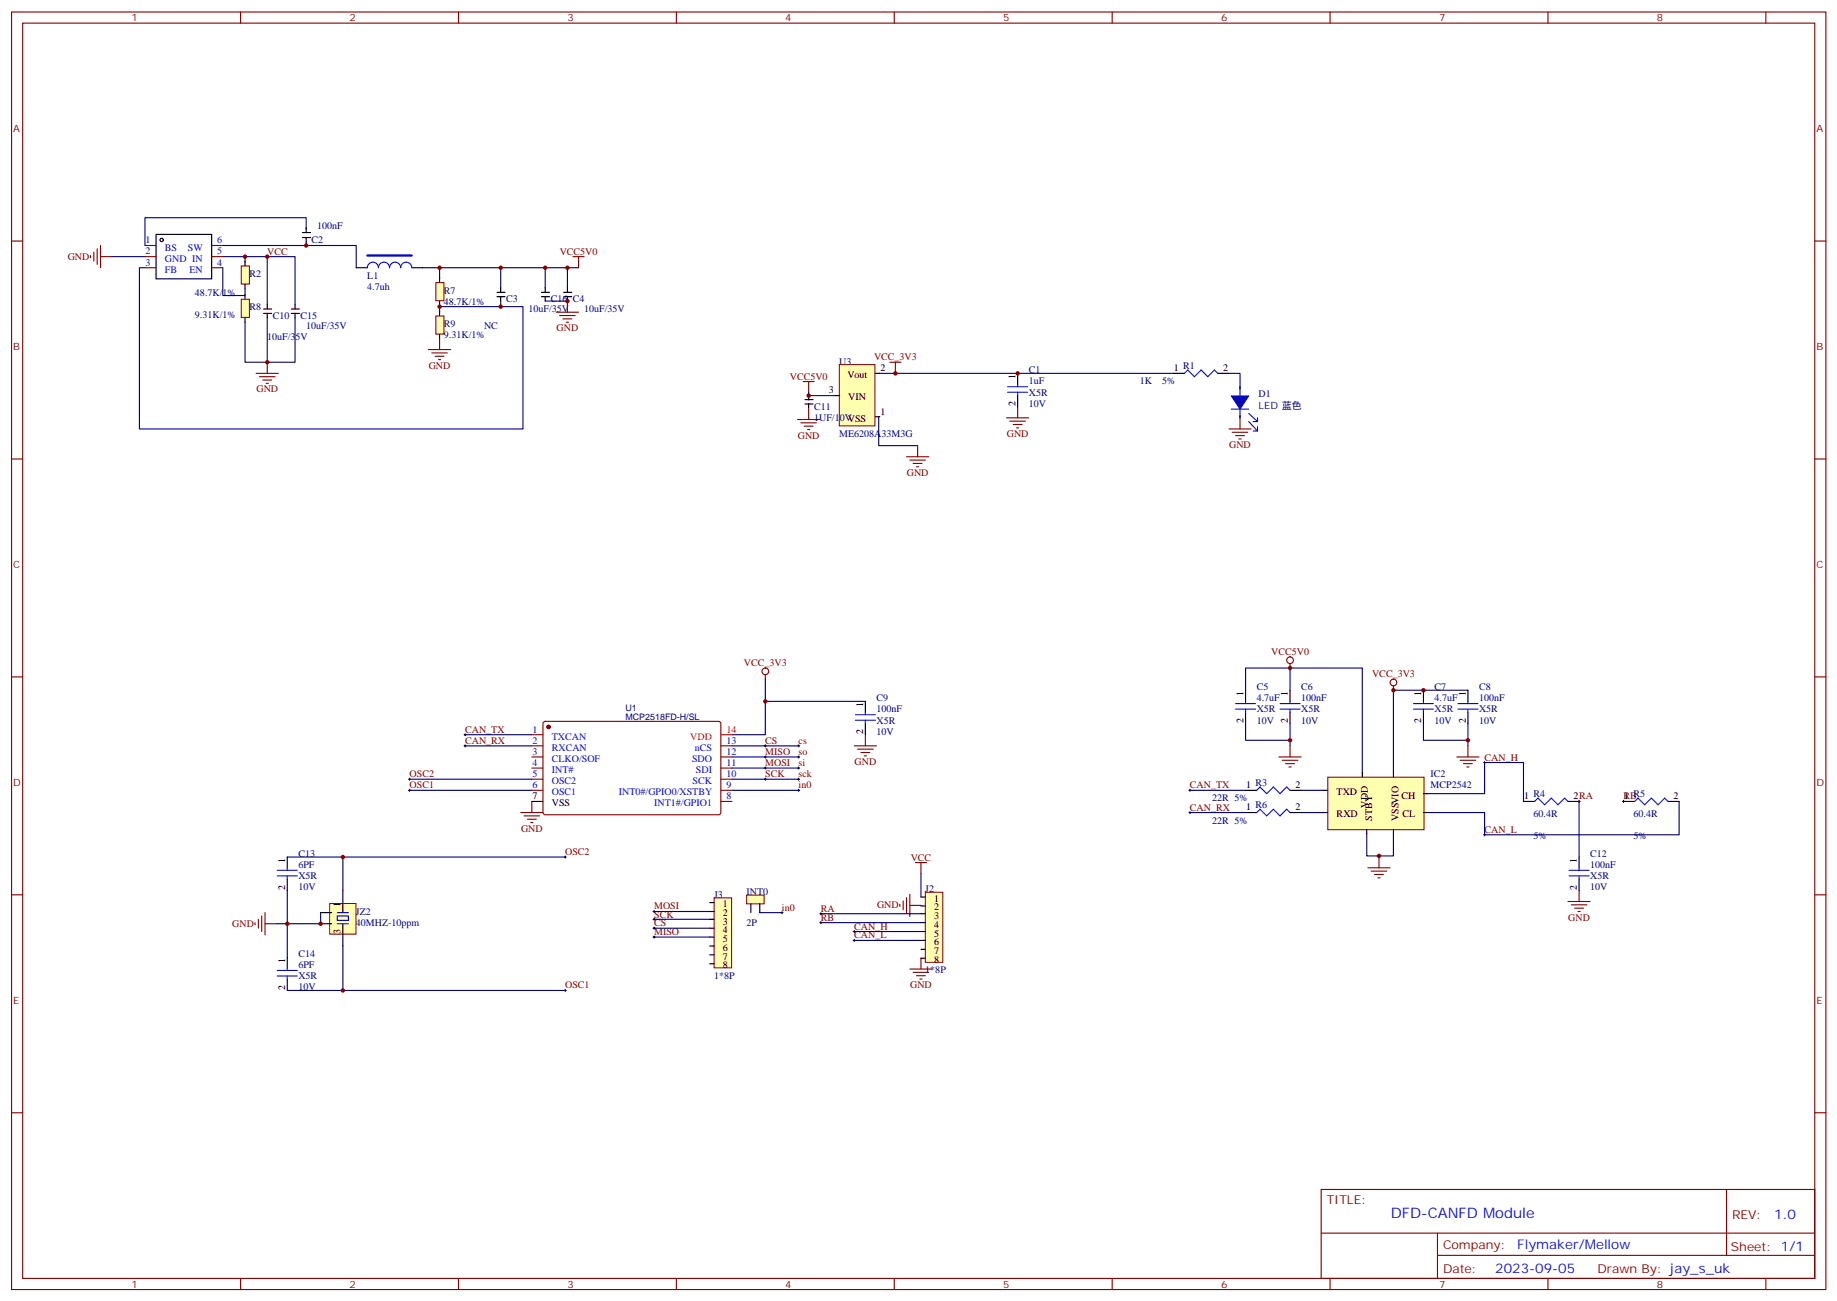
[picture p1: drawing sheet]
<svg xmlns="http://www.w3.org/2000/svg" width="583mm" height="413mm" viewBox="0 0 583 413" stroke-linecap="round" stroke-linejoin="round" font-family="sans-serif">
<g fill="none" stroke="#800000" stroke-width=".35">
<path d="M30.8 79v4.9M31.9 77.9v7M28.7 81.1v.7M29.8 80v2.8M31.9 81.4h3.5M176.5 99.1h7.1M180.1 95.5v3.6M181.8 81.4h3.5M183.6 81.4v3.5M81.3 118.5h7M82.3 119.5h5M84.8 114.9v3.6"/>
<path d="M136 110.9h7M137 112h5M138.1 113h2.8M139.1 114.1h.7M139.5 107.4v3.5M177.6 100.1h4.9M178.6 101.2h2.9M179.7 102.2h.7M282.4 114.9h3.5M284.1 114.9v3.6M83.4 120.6h2.8M84.5 121.6h.7"/>
<path d="M253.1 133.1h7M254.1 134.2h5M254.8 121.1h3.6M255.2 135.2h2.8M256.3 136.3h.7M256.6 121.1v3.5M256.6 129.6v3.5M319.4 132.6h7.1M320.5 133.6h4.9M321.5 134.7h2.8M322.6 135.7h.7M322.9 129v3.6"/>
<path d="M390 136.1h7M391 137.2h5M392.1 138.2h2.8M393.1 139.3h.7M393.5 132.6v3.5M287.7 144.9h7M288.7 146h5M289.8 147h2.8M290.8 148.1h.7M291.2 141.4v3.5M242.9 214.1v1.4M409.4 210.5v1.4"/>
<path d="M442.2 217.6v1.4M271.1 236.6h7M272.1 237.7h5M273.2 238.8h2.8M274.2 239.8h.8M274.6 233.1v3.5M409.4 236.6v3.6M465.8 236.6v3.6M165.2 257.8h7.1M166.3 258.9h4.9M167.4 259.9h2.8M168.8 254.3v3.5"/>
<path d="M405.8 240.2h7.1M406.9 241.2h4.9M408 242.3h2.8M409 243.3h.7M462.3 240.2h7M463.3 241.2h5M464.4 242.3h2.8M465.5 243.3h.7M168.4 261h.7M290.5 273.7h3.5M292.2 273.7v3.5M434.1 275.3h7"/>
<path d="M435.1 276.4h5M436.2 277.5h2.8M437.2 278.5h.7M437.6 271.8v3.5M80.9 292.7v.7M82 291.7v2.8M83 290.6v5M84.1 293.1h3.5M84.1 289.6v7M285.5 286.9v.7M286.6 285.9v2.8M287.7 284.8v4.9"/>
<path d="M288.7 287.3h3.5M288.7 283.7v7.1M497.6 286h7M498.6 287.1h5M499.7 288.1h2.8M500.7 289.2h.7M501.1 282.5v3.5M288.7 307.5h7.1M289.8 308.5h4.9M290.8 309.6h2.9M291.9 310.6h.7M292.2 303.9v3.6"/>
<circle cx="242.9" cy="213" r="1.06"/>
<circle cx="409.4" cy="209.5" r="1.06"/>
<circle cx="442.2" cy="216.5" r="1.06"/>
</g>
<g fill="none" stroke="#000" stroke-width=".32">
<path d="M84.5 81.4h.7M84.8 81.1v.7M147.2 233.1h.8M147.2 236.6h.8M147.6 232.8v.7M147.6 236.3v.7M242.5 236.6h.7M242.9 236.3v.7M242.9 239.8v.7M253.1 236.6h.7M253.4 236.3v.7M253.4 239.8v.7"/>
<path d="M129.6 250.8h.7M129.6 247.2h.7M130 246.9v.7M130 250.4v.7M242.5 247.2h.7M242.5 240.2h.7M242.5 243.7h.7M242.9 243.3v.8M242.9 246.9v.7M253.1 250.8h.7M253.1 247.2h.7M253.1 240.2h.7"/>
<path d="M253.1 243.7h.7M253.4 243.3v.8M253.4 246.9v.7M253.4 250.4v.7M377.3 250.8h.7M377.3 257.8h.7M377.6 250.4v.7M377.6 257.5v.7M470.7 241.9h.8M471.1 241.6v.7M500.7 254.3h.7M501.1 253.9v.7"/>
<path d="M514.8 254.3h.7M515.2 253.9v.7M179 271.9h.7M179.4 271.6v.7M470.7 264.9h.8M471.1 264.5v.7M207.2 289.2h.7M207.2 291.7h.7M207.2 294.5h.7M207.2 297.3h.7M207.6 288.9v.7M207.6 291.3v.7"/>
<path d="M207.6 294.1v.8M207.6 297v.7M247.8 289.6h.7M248.1 289.2v.7M260.1 289.9h.7M260.1 292.7h.7M260.5 289.6v.7M260.5 292.4v.7M270.7 298.4h.7M270.7 295.6h.7M271.1 295.2v.7M271.1 298v.7"/>
<path d="M179 314.3h.7M179.4 313.9v.7"/>
</g>
<g fill="none" stroke="#000080" stroke-width=".35">
<path d="M70.7 77.9h42.3v7M97.2 72.6v-3.5h-51.2v8.8M97.2 76.8v1.1M35.4 81.4h10.6M46 84.9h-1.8v51.2h121.7v-38.8h-7M70.7 81.4h14.1v15.2M70.7 84.9v8.9h7.1v-2.1M77.8 81.4v1.8M84.8 81.4h8.8v15.2M134.2 84.9h5.3v3.6M139.5 96.9v2.2M139.5 84.9h19.4v6.4"/>
<path d="M158.9 95.5v1.8h-19.4M158.9 84.9h24.7M173 84.9v6.4M173 95.5h7.1M180.1 84.9v6.4M84.8 100.8v14.1M93.6 100.8v14.1h-15.8v-12.7M278.8 118.5h93.5M390 118.5h3.5v4.2M256.6 124.5v1h8.5M278.8 132.2v9.2h12.4M242.9 215.5v17.6h-10.6"/>
<path d="M395.3 219v-7.1h37v33.2M409.4 211.9v7.1M465.8 219h-23.6v26.1M147.6 233.1h21.2M147.6 236.6h21.2M232.3 236.6h21.1M242.9 222.5h31.7M395.3 229.6v5.3h14.1M409.4 229.6v7M451.7 229.6v5.3h14.1M465.8 229.6v7M130 250.8h38.8"/>
<path d="M130 247.2h38.8M232.3 250.8h21.1M232.3 247.2h21.1M232.3 240.2h21.1M232.3 243.7h21.1M377.6 250.8h17.7M377.6 257.8h17.7M412.9 257.8h7M412.9 250.8h7M453.1 251.8h18v-9.9h12.3v12.4M501.1 254.3v17.6M532.8 254.3v10.6h-61.7v-7.1h-18"/>
<path d="M91.2 271.9h17.6v10.6M108.8 271.9h70.6M292.2 277.2v7.4M433.7 264.5v7.1h8.5v-7.1M437.6 271.6v.3M91.2 282.5v21.2M101.7 289.6v3.5h-14.1M207.6 289.2h17.6M207.6 291.7h17.6M207.6 294.5h17.6M207.6 297.3h17.6M241.1 289.6h7"/>
<path d="M260.5 289.9h31.7M260.5 292.7h31.7M271.1 295.6h21.1M271.1 298.4h21.1M91.2 314.3h88.2M108.8 300.1v14.2"/>
</g>
<circle cx="174.1" cy="230.6" r=".53" fill="#870000" stroke="#870000" stroke-width=".35"/>
<g fill="none" stroke="#870000" stroke-width=".35">
<path d="M168.8 233.1h3.5M168.8 236.6h3.5M172.5 229.1l.5-.2h55.3l.4 .7v28.5l-.7 .4-55.3-.1-.4-.6v-28.2zM228.7 236.6h3.6M168.8 240.2h3.5M168.8 243.7h3.5M168.8 247.2h3.5M168.8 250.8h3.5M228.7 240.2h3.6M228.7 243.7h3.6M228.7 247.2h3.6M228.7 250.8h3.6"/>
<path d="M228.7 254.3h3.6"/>
</g>
<path d="M168.8 254.3h3.5" fill="none" stroke="#000" stroke-width=".35"/>
<path d="M228.7 233.1h3.6" fill="none" stroke="#f00" stroke-width=".35"/>
<path d="M421.3 246.6h30.6v16.7h-30.6z" fill="#ffffb0" stroke="#800000" stroke-width=".32"/>
<g fill="none" stroke="#000" stroke-width=".35">
<path d="M322.9 118.5v3.5M372.3 118.5h3.5M386.4 118.5h3.6M322.9 125.5v3.5M393.5 122.7v.7M393.5 131.9v.7M395.3 219v3.5M409.4 219v3.5M451.7 219v3.5M465.8 219v3.5M274.6 222.5v3.6M274.6 229.6v3.5"/>
<path d="M395.3 226.1v3.5M409.4 226.1v3.5M451.7 226.1v3.5M465.8 226.1v3.5M395.3 250.8h3.5M395.3 257.8h3.5M409.4 250.8h3.5M409.4 257.8h3.5M419.9 250.8h1.4M419.9 257.8h1.4M432.3 245.1v1.4M442.2 245.1v1.4"/>
<path d="M451.7 257.8h1.4M451.7 251.8h1.4M483.4 254.3h3.6M497.6 254.3h3.5M515.2 254.3h3.5M529.3 254.3h3.5M433.7 263.1v1.4M442.2 263.1v1.4M501.1 271.9v3.5M501.1 279v3.5"/>
</g>
<g fill="none" stroke="#000aff" stroke-width=".35">
<path d="M375.8 118.5l1.1-1.1 2.1 2.1 2.1-2.1 2.2 2.1 2.1-2.1 1 1.1M319.8 124.5h6.3M319.8 122.7h6.3M322.9 122v.7M322.9 124.5v1M271.4 228.5h6.4M271.4 226.8h6.4M274.6 226.1v.7M274.6 228.5v1.1M392.1 225h6.3M392.1 223.2h6.3M395.3 222.5v.7"/>
<path d="M395.3 225v1.1M406.2 225h6.3M406.2 223.2h6.3M409.4 222.5v.7M409.4 225v1.1M448.5 225h6.4M448.5 223.2h6.4M451.7 222.5v.7M451.7 225v1.1M462.6 225h6.4M462.6 223.2h6.4M465.8 222.5v.7"/>
<path d="M465.8 225v1.1M398.8 250.8l1-1.1 2.2 2.1 2.1-2.1 2.1 2.1 2.1-2.1 1.1 1.1M398.8 257.8l1-1 2.2 2.1 2.1-2.1 2.1 2.1 2.1-2.1 1.1 1M487 254.3l1-1.1 2.1 2.1 2.2-2.1 2.1 2.1 2.1-2.1 1.1 1.1M518.7 254.3l1.1-1.1 2.1 2.1 2.1-2.1 2.1 2.1 2.1-2.1 1.1 1.1M497.9 277.9h6.4M497.9 276.2h6.4M501.1 275.4v.8M501.1 277.9v1.1"/>
</g>
<path d="M390.7 129.8h5.6M393.5 122.9v9.7M396.3 131.2l2.7 2.6M396.3 133.8l2.7 2.9M397.7 133.8h1.3M397.7 136.7h1.3M399 132.6v1.2M399 135.4v1.3" fill="none" stroke="#00f" stroke-width=".35"/>
<path d="M390.7 125.6h5.6l-2.8 4.2z" fill="#00f" stroke="#00f" stroke-width=".32"/>
<path d="M104.6 286.7h8.4v9.7h-8.4z" fill="#ffffb0" stroke="#800000" stroke-width=".32"/>
<g fill="none" stroke="#000" stroke-width=".35">
<path d="M96 75.4h2.5M96 73.8h2.5M97.2 72.2v1.4M97.2 75.4v1.4M113 84.9h3.6M130.7 84.9h3.5M157.7 94.1h2.6M157.7 92.8h2.6M158.9 91.3v1.4M158.9 94.1v1.4M91.2 271.9v3.5M91.2 279v3.5"/>
<path d="M101.7 289.6h3.6M101.7 293.1h3.6M108.8 282.5v7.1M108.8 293.1v7M91.2 303.7v3.5M91.2 310.7v3.6"/>
</g>
<path d="M116.6 84.9a1.76 1.76 0 0 1 1.7-1.7 1.76 1.76 0 0 1 1.8 1.7 1.76 1.76 0 0 1 1.7-1.7 1.76 1.76 0 0 1 1.8 1.7 1.76 1.76 0 0 1 1.8-1.7 1.76 1.76 0 0 1 1.7 1.7 1.76 1.76 0 0 1 1.8-1.7 1.76 1.76 0 0 1 1.8 1.7M107 290.6h3.6v1.4h-3.6zM107 289.6h3.6M107 293.1h3.6" fill="none" stroke="#00f" stroke-width=".35"/>
<path d="M88 277.9h6.3M88 276.2h6.3M91.2 275.4v.8M91.2 277.9v1.1M88 309.7h6.3M88 307.9h6.3M91.2 307.2v.7M91.2 309.7v1" fill="none" stroke="#000aff" stroke-width=".35"/>
<path d="M116.6 81.1h14.1" fill="none" stroke="#000aff" stroke-width=".71"/>
<path d="M138.3 89.7h2.6v5.7h-2.6z" fill="#ffffb0" stroke="#800000" stroke-width=".32"/>
<path d="M139.5 88.1v1.4M139.5 95.6v1.3" fill="none" stroke="#000" stroke-width=".35"/>
<path d="M138.3 100.2h2.6v5.8h-2.6z" fill="#ffffb0" stroke="#800000" stroke-width=".32"/>
<path d="M83.6 99.4h2.6M83.6 98h2.6M84.8 96.6v1.4M84.8 99.4v1.4M139.5 98.7v1.4M178.9 94.1h2.5M178.9 92.8h2.5M180.1 91.3v1.4M180.1 94.1v1.4M139.5 106.1v1.4" fill="none" stroke="#000" stroke-width=".35"/>
<path d="M76.6 84.4h2.5v5.7h-2.5z" fill="#ffffb0" stroke="#800000" stroke-width=".32"/>
<path d="M77.8 82.8v1.4M77.8 90.3v1.4" fill="none" stroke="#000" stroke-width=".35"/>
<path d="M76.6 95h2.5v5.7h-2.5z" fill="#ffffb0" stroke="#800000" stroke-width=".32"/>
<g fill="none" stroke="#000" stroke-width=".35">
<path d="M49.5 74.4h17.7v14.1h-17.7zM77.8 93.4v1.4M77.8 100.8v1.4"/>
<circle cx="51.3" cy="76.1" r=".53"/>
</g>
<path d="M46 77.9h3.5M67.2 77.9h3.5M46 81.4h3.5M46 84.9h3.5M67.2 81.4h3.5M67.2 84.9h3.5" fill="none" stroke="#870000" stroke-width=".35"/>
<path d="M266.3 115.7h11.3v19.4h-11.3z" fill="#ffffb0" stroke="#800000" stroke-width=".32"/>
<path d="M277.8 118.5h1.4M255.4 126.8h2.6M255.4 128.2h2.6M256.6 125.5v1.4M256.6 128v1.4M265.1 125.5h1.4M277.8 132.2h1.4" fill="none" stroke="#000" stroke-width=".35"/>
<path d="M226.6 284.9h5.6v22.2h-5.6z" fill="#ffffb0" stroke="#800000" stroke-width=".32"/>
<path d="M225.2 286.4h1.4M225.2 289.2h1.4M225.2 291.7h1.4M225.2 294.5h1.4M225.2 297.3h1.4M225.2 300.1h1.4M225.2 303h1.4M225.2 305.8h1.4" fill="none" stroke="#000" stroke-width=".35"/>
<path d="M293.6 283.1h5.6v22.2h-5.6z" fill="#ffffb0" stroke="#800000" stroke-width=".32"/>
<g fill="none" stroke="#000" stroke-width=".35">
<path d="M92.4 99.4h2.6M92.4 98h2.6M93.6 96.6v1.4M93.6 99.4v1.4M171.8 94.1h2.6M171.8 92.8h2.6M173 91.3v1.4M173 94.1v1.4M292.2 284.6h1.4M292.2 287.4h1.4M292.2 289.9h1.4M292.2 292.7h1.4"/>
<path d="M292.2 295.6h1.4M292.2 298.4h1.4M292.2 301.2h1.4M292.2 304h1.4"/>
</g>
<path d="M236.9 284h5.6v2.8h-5.6z" fill="#ffffb0" stroke="#800000" stroke-width=".32"/>
<path d="M238.3 286.8v2.8M241.1 286.8v2.8" fill="none" stroke="#000" stroke-width=".35"/>
<g fill="none" stroke="#870000" stroke-width=".35">
<path d="M3.7 3.8h575.7v405.4h-575.7zM7.2 7.3h568.7v398.3h-568.7zM76.3 3.8v3.5M145.5 3.8v3.5M214.6 3.8v3.5M283.8 3.8v3.5M352.9 3.8v3.5M422.1 3.8v3.5M491.2 3.8v3.5M560.4 3.8v3.5M3.7 76.5h3.5M575.9 76.5h3.5"/>
<path d="M3.7 145.6h3.5M575.9 145.6h3.5M3.7 214.8h3.5M575.9 214.8h3.5M3.7 283.9h3.5M575.9 283.9h3.5M3.7 353.1h3.5M575.9 353.1h3.5M419.2 377.4h156.7v28.2h-156.7zM547.9 377.4v20.9M419.3 391.2h156.4M456.2 398.3h119.5"/>
<path d="M456.2 391.2v14.2M76.3 405.6v3.6M145.5 405.6v3.6M214.6 405.6v3.6M283.8 405.6v3.6M352.9 405.6v3.6M422.1 405.6v3.6M491.2 405.6v3.6M560.4 405.6v3.6"/>
</g>
<g fill="#800000">
<circle cx="77.8" cy="81.4" r=".71"/>
<circle cx="84.8" cy="114.9" r=".71"/>
<circle cx="84.8" cy="81.4" r=".71"/>
<circle cx="97.2" cy="77.9" r=".71"/>
<circle cx="139.5" cy="97.3" r=".71"/>
<circle cx="139.5" cy="84.9" r=".71"/>
<circle cx="158.9" cy="97.3" r=".71"/>
<circle cx="158.9" cy="84.9" r=".71"/>
<circle cx="173" cy="84.9" r=".71"/>
<circle cx="180.1" cy="95.5" r=".71"/>
<circle cx="180.1" cy="84.9" r=".71"/>
<circle cx="91.2" cy="293.1" r=".71"/>
<circle cx="101.7" cy="293.1" r=".71"/>
<circle cx="108.8" cy="314.3" r=".71"/>
<circle cx="108.8" cy="271.9" r=".71"/>
<circle cx="256.6" cy="125.5" r=".71"/>
<circle cx="284.1" cy="118.5" r=".71"/>
<circle cx="322.9" cy="118.5" r=".71"/>
<circle cx="242.9" cy="222.5" r=".71"/>
<circle cx="409.4" cy="234.9" r=".71"/>
<circle cx="409.4" cy="211.9" r=".71"/>
<circle cx="437.6" cy="271.6" r=".71"/>
<circle cx="442.2" cy="219" r=".71"/>
<circle cx="451.7" cy="219" r=".71"/>
<circle cx="465.8" cy="234.9" r=".71"/>
</g>
<text font-size="4.6" fill="#00f" x="441.3" y="386.4">DFD-CANFD Module</text>
<g font-size="4.2" fill="#00f">
<text x="563" y="386.7">1.0</text>
<text x="481.4" y="396.2">Flymaker/Mellow</text>
<text x="474.5" y="404">2023-09-05</text>
</g>
<g font-size="3.9" fill="#800">
<text x="421" y="382">TITLE:</text>
<text x="549.6" y="386.7">REV:</text>
<text x="457.9" y="396.2">Company:</text>
<text x="549.3" y="396.8">Sheet: 1/1</text>
<text x="457.9" y="403.9">Date:</text>
<text x="506.9" y="403.9">Drawn By: jay_s_uk</text>
</g>
<g font-size="3.2" fill="#800">
<text x="41.8" y="6.8">1</text>
<text x="110.9" y="6.8">2</text>
<text x="180.1" y="6.8">3</text>
<text x="249.2" y="6.8">4</text>
<text x="318.3" y="6.8">5</text>
<text x="387.5" y="6.8">6</text>
<text x="456.6" y="6.8">7</text>
<text x="525.8" y="6.8">8</text>
<text x="4.2" y="41.9">A</text>
<text x="576.4" y="41.9">A</text>
<text x="4.2" y="111.1">B</text>
<text x="576.4" y="111.1">B</text>
<text x="4.2" y="180.2">C</text>
<text x="576.4" y="180.2">C</text>
<text x="4.2" y="249.3">D</text>
<text x="576.4" y="249.3">D</text>
<text x="4.2" y="318.5">E</text>
<text x="576.4" y="318.5">E</text>
<text x="41.8" y="408.6">1</text>
<text x="110.9" y="408.6">2</text>
<text x="180.1" y="408.6">3</text>
<text x="249.2" y="408.6">4</text>
<text x="318.3" y="408.6">5</text>
<text x="387.5" y="408.6">6</text>
<text x="456.6" y="408.6">7</text>
<text x="525.8" y="408.6">8</text>
</g>
<g font-size="3.2" fill="#00f">
<text x="46.2" y="77.2">1</text>
<text x="68.9" y="77.2">6</text>
<text x="46.2" y="80.7">2</text>
<text x="52.4" y="79.5">BS</text>
<text x="52.4" y="83">GND IN</text>
<text x="59.6" y="79.5">SW</text>
<text x="68.9" y="80.7">5</text>
<text x="46.2" y="84.2">3</text>
<text x="52.4" y="86.5">FB</text>
<text x="60.1" y="86.5">EN</text>
<text x="68.9" y="84.2">4</text>
<text x="168.9" y="232.4">1</text>
<text x="168.9" y="235.9">2</text>
<text x="168.9" y="239.5">3</text>
<text x="175.1" y="234.7">TXCAN</text>
<text x="175.1" y="238.2">RXCAN</text>
<text x="220.5" y="238.2">nCS</text>
<text x="230.5" y="239.5">12</text>
<text x="230.5" y="235.9">13</text>
<text x="168.9" y="243">4</text>
<text x="175.1" y="241.8">CLKO/SOF</text>
<text x="175.1" y="245.3">INT#</text>
<text x="219.6" y="241.8">SDO</text>
<text x="220.8" y="245.3">SDI</text>
<text x="230.5" y="243">11</text>
<text x="168.9" y="246.5">5</text>
<text x="168.9" y="250">6</text>
<text x="175.1" y="248.8">OSC2</text>
<text x="219.8" y="248.8">SCK</text>
<text x="230.5" y="250">9</text>
<text x="230.5" y="246.5">10</text>
<text x="175.1" y="252.3">OSC1</text>
<text x="196.4" y="252.3">INT0#/GPIO0/XSTBY</text>
<text x="207.6" y="255.9">INT1#/GPIO1</text>
<text x="230.5" y="253.6">8</text>
</g>
<g font-size="3.2" fill="#000080">
<text x="98.9" y="77">C2</text>
<text x="100.7" y="72.6">100nF</text>
<text x="79.1" y="87.9">R2</text>
<text x="116.6" y="88.5">L1</text>
<text x="61.9" y="93.8">48.7K/1%</text>
<text x="116.6" y="92">4.7uh</text>
<text x="140.9" y="93.2">R7</text>
<text x="160.6" y="95.9">C3</text>
<text x="174.7" y="95.9">C16</text>
<text x="181.8" y="95.9">C4</text>
<text x="61.9" y="100.8">9.31K/1%</text>
<text x="79.1" y="98.5">R8</text>
<text x="86.6" y="101.2">C10</text>
<text x="95.4" y="101.2">C15</text>
<text x="140.9" y="96.7">48.7K/1%</text>
<text x="167.7" y="99.1">10uF/35V</text>
<text x="185.3" y="99.1">10uF/35V</text>
<text x="84.8" y="107.9">10uF/35V</text>
<text x="97.2" y="104.4">10uF/35V</text>
<text x="140.9" y="107.3">9.31K/1%</text>
<text x="140.9" y="103.8">R9</text>
<text x="153.6" y="104.4">NC</text>
<text x="266.3" y="115.7">U3</text>
<text x="326.5" y="118.5">C1</text>
<text x="326.5" y="125.5">X5R</text>
<text x="361.7" y="122">1K</text>
<text x="368.8" y="122">5%</text>
<text x="258.4" y="130">C11</text>
<text x="326.5" y="129">10V</text>
<text x="399.4" y="129.7">LED 蓝色</text>
<text x="399.4" y="126">D1</text>
<text x="258.4" y="133.5">1UF/10VVSS</text>
<text x="266.3" y="138.7">ME6208A33M3G</text>
<text x="398.8" y="219">C5</text>
<text x="412.9" y="219">C6</text>
<text x="455.2" y="219">C7</text>
<text x="469.3" y="219">C8</text>
<text x="278.1" y="222.5">C9</text>
<text x="398.8" y="226.1">X5R</text>
<text x="412.9" y="226.1">X5R</text>
<text x="455.2" y="226.1">X5R</text>
<text x="469.3" y="226.1">X5R</text>
<text x="278.1" y="233.1">10V</text>
<text x="278.1" y="229.6">X5R</text>
<text x="398.8" y="229.6">10V</text>
<text x="412.9" y="229.6">10V</text>
<text x="455.2" y="229.6">10V</text>
<text x="469.3" y="229.6">10V</text>
<text x="454" y="250.1">MCP2542</text>
<text x="454" y="246.6">IC2</text>
<text x="384.7" y="254.3">22R 5%</text>
<text x="384.7" y="261.3">22R 5%</text>
<text x="486.6" y="259.2">60.4R</text>
<text x="518.4" y="259.2">60.4R</text>
<text x="486.6" y="266.3">5%</text>
<text x="518.4" y="266.3">5%</text>
<text x="94.7" y="271.9">C13</text>
<text x="504.6" y="271.9">C12</text>
<text x="94.7" y="279">X5R</text>
<text x="504.6" y="279">X5R</text>
<text x="94.7" y="282.5">10V</text>
<text x="226.6" y="284.9">J3</text>
<text x="236.9" y="284">INT0</text>
<text x="293.6" y="283.1">J2</text>
<text x="504.6" y="282.5">10V</text>
<text x="113" y="293.7">40MHZ-10ppm</text>
<text x="113" y="290.2">JZ2</text>
<text x="236.9" y="293.8">2P</text>
<text x="94.7" y="303.7">C14</text>
<text x="94.7" y="310.7">X5R</text>
<text x="226.6" y="310.6">1*8P</text>
<text x="293.6" y="308.9">1*8P</text>
<text x="94.7" y="314.3">10V</text>
</g>
<g font-size="3.2" fill="#800000">
<text x="21.5" y="82.4">GND</text>
<text x="84.8" y="80.8">VCC</text>
<text x="177.6" y="80.8">VCC5V0</text>
<text x="176.6" y="105.1">GND</text>
<text x="136.1" y="117">GND</text>
<text x="277.4" y="114.3">VCC_3V3</text>
<text x="81.4" y="124.5">GND</text>
<text x="250.6" y="120.4">VCC5V0</text>
<text x="253.2" y="139.2">GND</text>
<text x="319.5" y="138.6">GND</text>
<text x="390.1" y="142.2">GND</text>
<text x="287.8" y="151">GND</text>
<text x="403.4" y="207.8">VCC5V0</text>
<text x="236.1" y="211.3">VCC_3V3</text>
<text x="435.4" y="214.8">VCC_3V3</text>
<text x="147.6" y="232.5">CAN_TX</text>
<text x="147.6" y="236">CAN_RX</text>
<text x="242.9" y="239.5">MISO</text>
<text x="242.9" y="236">CS</text>
<text x="253.4" y="236">cs</text>
<text x="253.4" y="239.5">so</text>
<text x="242.9" y="243.1">MOSI</text>
<text x="253.4" y="243.1">si</text>
<text x="271.2" y="242.7">GND</text>
<text x="471.1" y="241.5">CAN_H</text>
<text x="130" y="246.6">OSC2</text>
<text x="130" y="250.1">OSC1</text>
<text x="242.9" y="246.6">SCK</text>
<text x="253.4" y="246.6">sck</text>
<text x="253.4" y="250.1">in0</text>
<text x="377.6" y="250.1">CAN_TX</text>
<text x="377.6" y="257.2">CAN_RX</text>
<text x="515.2" y="253.6">RBR5</text>
<text x="165.3" y="263.9">GND</text>
<text x="471.1" y="264.3">CAN_L</text>
<text x="179.4" y="271.3">OSC2</text>
<text x="289" y="273">VCC</text>
<text x="207.6" y="288.4">MOSI</text>
<text x="207.6" y="291.2">SCK</text>
<text x="207.6" y="294">CS</text>
<text x="248.1" y="288.9">in0</text>
<text x="260.5" y="289.4">RA</text>
<text x="260.5" y="292.2">RB</text>
<text x="278.3" y="288.2">GND</text>
<text x="497.7" y="292.1">GND</text>
<text x="73.7" y="294">GND</text>
<text x="207.6" y="296.7">MISO</text>
<text x="271.1" y="297.7">CAN_L</text>
<text x="271.1" y="295">CAN_H</text>
<text x="179.4" y="313.6">OSC1</text>
<text x="288.8" y="313.5">GND</text>
</g>
<g font-size="3.2">
<text x="279.4" y="117.8">2</text>
<text x="372.5" y="117.8">1 R1</text>
<text x="388.2" y="117.8">2</text>
<text x="263" y="124.7">3</text>
<text x="268.9" y="120.1">Vout</text>
<text x="322.2" y="120.2" transform="rotate(-90 322.2 120.2)">1</text>
<text x="269.2" y="127">VIN</text>
<text x="279.4" y="131.6">1</text>
<text x="322.2" y="128.9" transform="rotate(-90 322.2 128.9)">2</text>
<text x="394.5" y="220.8" transform="rotate(-90 394.5 220.8)">1</text>
<text x="408.7" y="220.8" transform="rotate(-90 408.7 220.8)">1</text>
<text x="451" y="220.8" transform="rotate(-90 451 220.8)">1</text>
<text x="465.1" y="220.8" transform="rotate(-90 465.1 220.8)">1</text>
<text x="273.9" y="224.3" transform="rotate(-90 273.9 224.3)">1</text>
<text x="273.9" y="232.9" transform="rotate(-90 273.9 232.9)">2</text>
<text x="394.5" y="229.4" transform="rotate(-90 394.5 229.4)">2</text>
<text x="408.7" y="229.4" transform="rotate(-90 408.7 229.4)">2</text>
<text x="451" y="229.4" transform="rotate(-90 451 229.4)">2</text>
<text x="465.1" y="229.4" transform="rotate(-90 465.1 229.4)">2</text>
<text x="395.4" y="250">1 R3</text>
<text x="411.1" y="250">2</text>
<text x="168.9" y="253.6">7</text>
<text x="175.1" y="255.9">VSS</text>
<text x="395.4" y="257.1">1 R6</text>
<text x="411.1" y="257.1">2</text>
<text x="424.2" y="252.3">TXD</text>
<text x="434" y="256.3" transform="rotate(-90 434 256.3)">VDD</text>
<text x="444.7" y="253.5">CH</text>
<text x="483.6" y="253.6">1 R4</text>
<text x="499.3" y="253.6">2RA</text>
<text x="515.4" y="253.6">1</text>
<text x="531.1" y="253.6">2</text>
<text x="424.2" y="259.3">RXD</text>
<text x="435.4" y="260.4" transform="rotate(-90 435.4 260.4)">STBY</text>
<text x="443.8" y="260.4" transform="rotate(-90 443.8 260.4)">VSSVIO</text>
<text x="445" y="259.3">CL</text>
<text x="90.5" y="273.7" transform="rotate(-90 90.5 273.7)">1</text>
<text x="500.4" y="273.7" transform="rotate(-90 500.4 273.7)">1</text>
<text x="90.5" y="282.3" transform="rotate(-90 90.5 282.3)">2</text>
<text x="108.1" y="287.8" transform="rotate(-90 108.1 287.8)">1</text>
<text x="229.4" y="287.8">1</text>
<text x="296.5" y="286.1">1</text>
<text x="500.4" y="282.3" transform="rotate(-90 500.4 282.3)">2</text>
<text x="229.4" y="290.6">2</text>
<text x="229.4" y="293.4">3</text>
<text x="296.5" y="288.9">2</text>
<text x="296.5" y="291.6">3</text>
<text x="108.1" y="296.4" transform="rotate(-90 108.1 296.4)">3</text>
<text x="229.4" y="296.2">4</text>
<text x="229.4" y="299">5</text>
<text x="296.5" y="294.4">4</text>
<text x="296.5" y="297.2">5</text>
<text x="296.5" y="300">6</text>
<text x="90.5" y="305.4" transform="rotate(-90 90.5 305.4)">1</text>
<text x="229.4" y="301.7">6</text>
<text x="229.4" y="304.5">7</text>
<text x="296.5" y="302.7">7</text>
<text x="296.5" y="305.5">8</text>
<text x="229.4" y="307.3">8</text>
<text x="90.5" y="314.1" transform="rotate(-90 90.5 314.1)">2</text>
</g>
<g font-size="3.2" fill="#000084">
<text x="326.5" y="122">1uF</text>
<text x="278.1" y="226.1">100nF</text>
<text x="398.8" y="222.5">4.7uF</text>
<text x="412.9" y="222.5">100nF</text>
<text x="455.2" y="222.5">4.7uF</text>
<text x="469.3" y="222.5">100nF</text>
<text x="94.7" y="275.4">6PF</text>
<text x="504.6" y="275.4">100nF</text>
<text x="94.7" y="307.2">6PF</text>
</g>
<g font-size="3.2" fill="#f00">
<text x="230.5" y="232.4">14</text>
<text x="219.1" y="234.7">VDD</text>
</g>
<g font-size="2.8" fill="#000080">
<text x="198.5" y="225.6">U1</text>
<text x="198.5" y="228.6">MCP2518FD-H/SL</text>
</g>
</svg>
